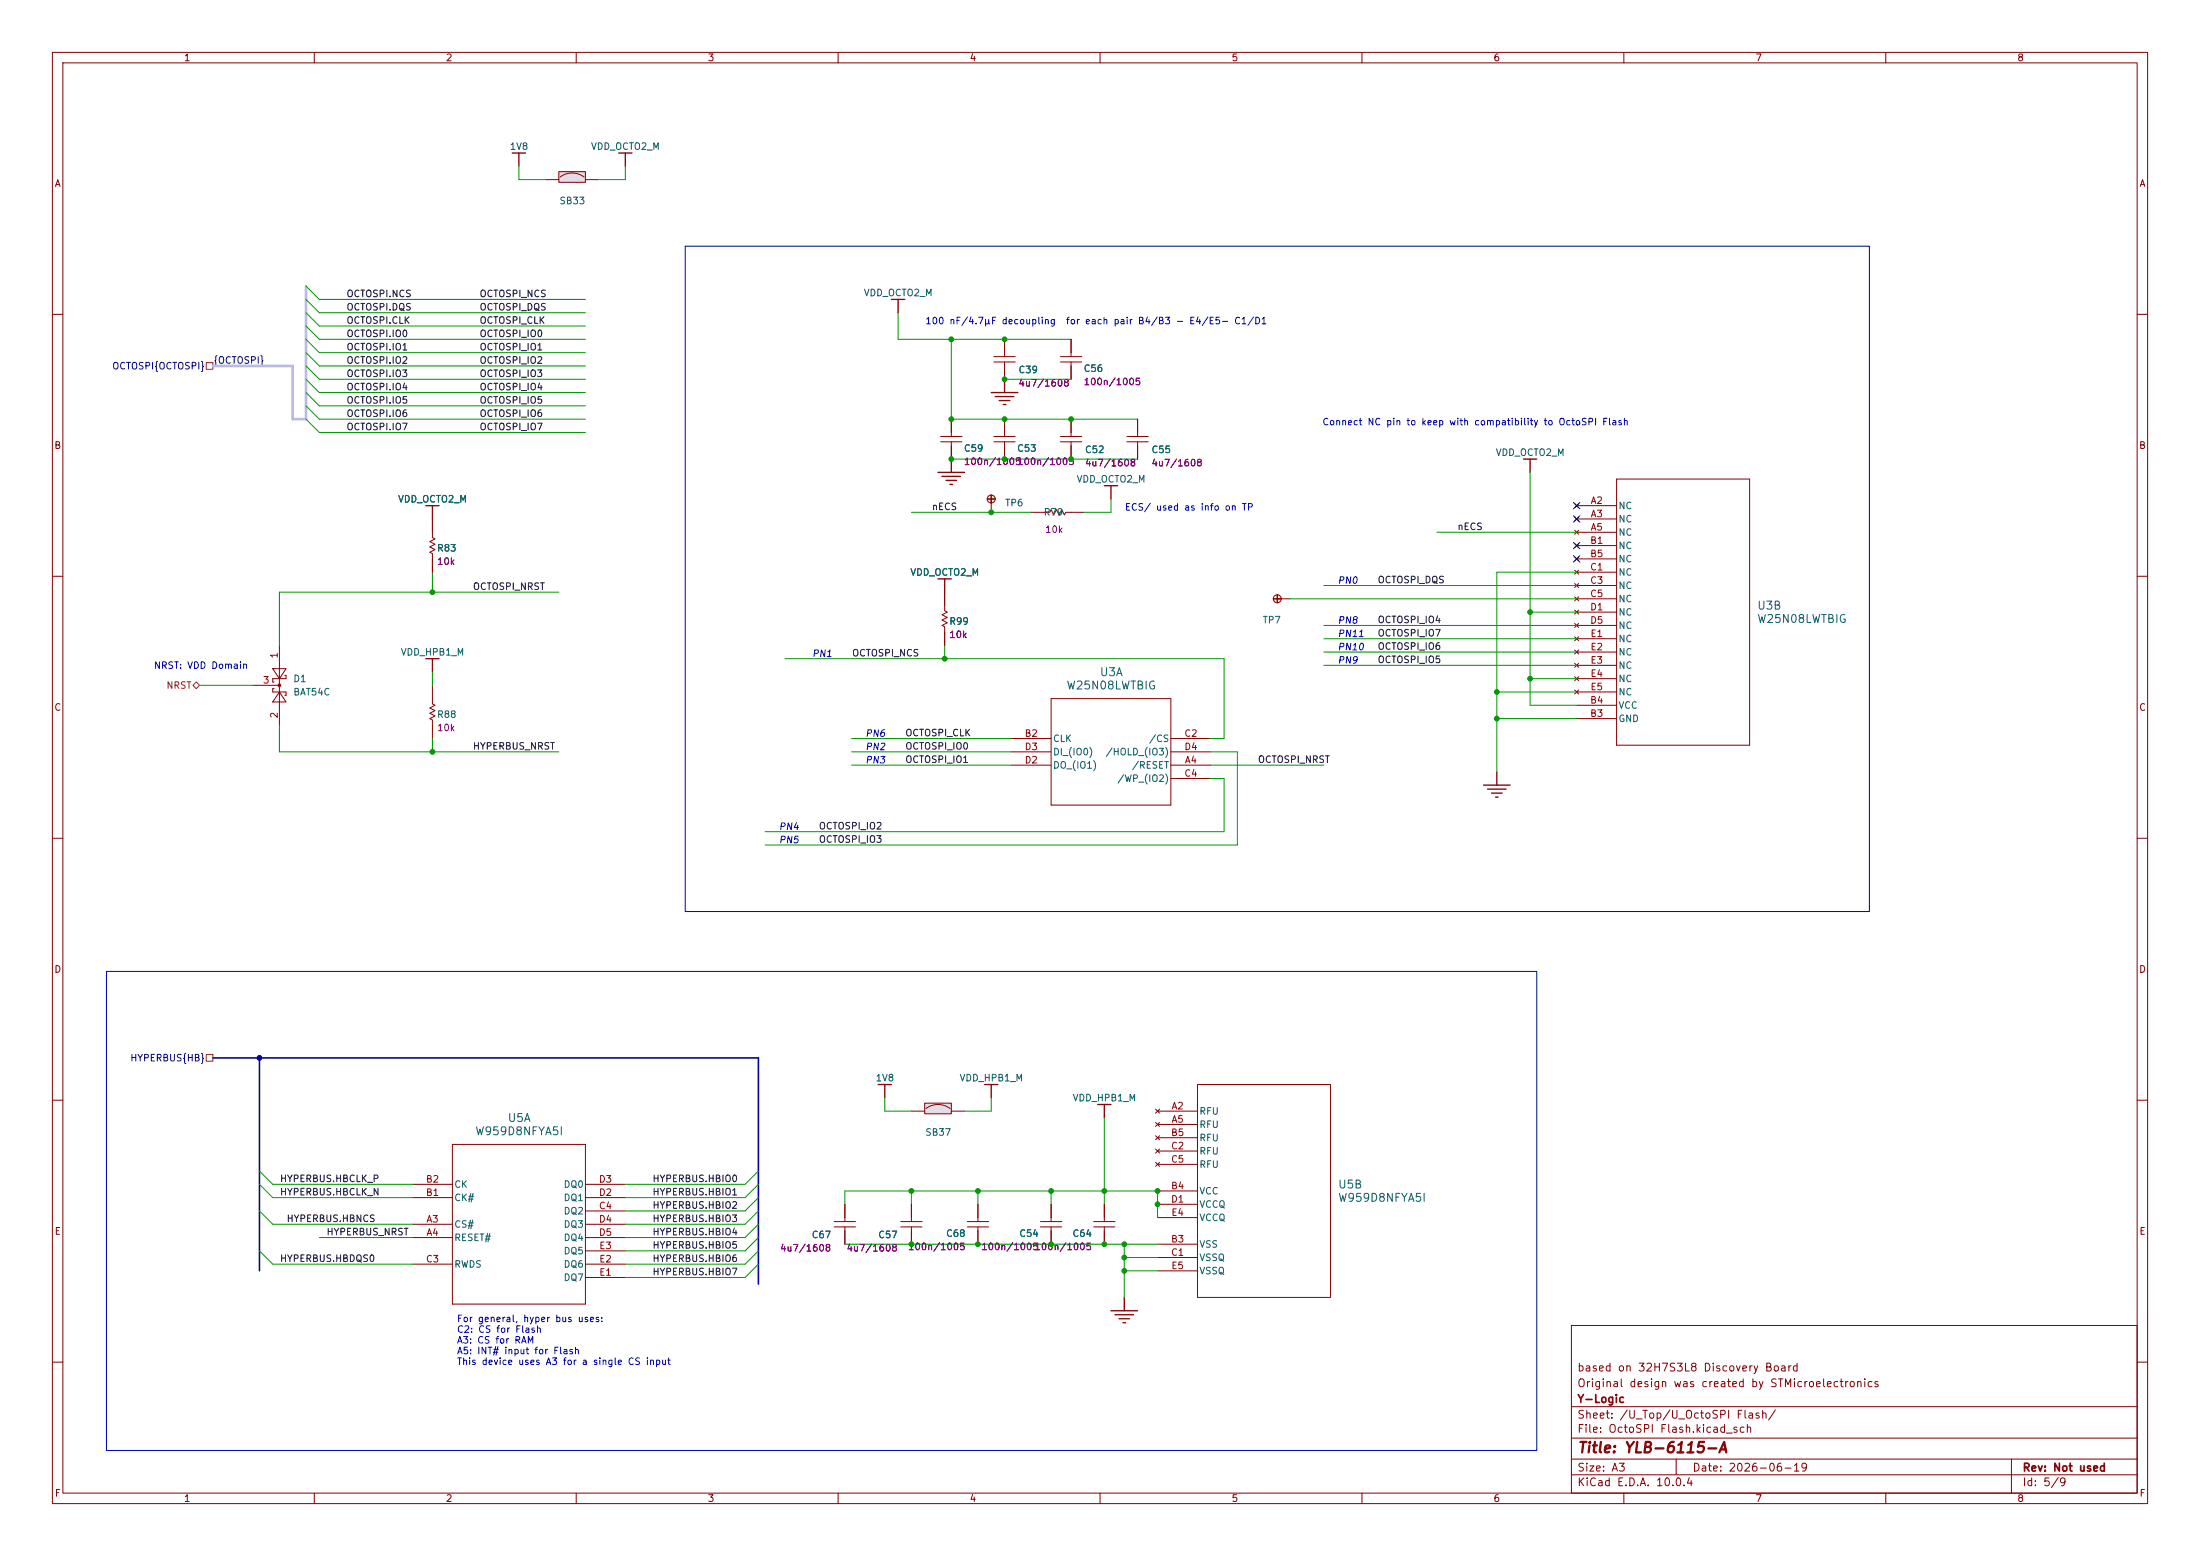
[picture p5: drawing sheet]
<svg xmlns="http://www.w3.org/2000/svg" width="420mm" height="297mm" viewBox="0 0 420 297" stroke-linecap="round" stroke-linejoin="round" font-family="sans-serif">
<g fill="none" stroke="#840000" stroke-width=".19">
<path d="M10 10h400v277h-400zM12 12h396v273h-396zM60 10v2M110 10v2M160 10v2M210 10v2M260 10v2M310 10v2M360 10v2M10 60h2M408 60h2M10 110h2"/>
<path d="M180.3 113v3.6l.5 .2-1 .5 1 .6-1 .5 1 .5-1 .5 .5 .2v3.6M408 110h2M10 160h2M408 160h2M10 210h2M86.4 218.4h25.4v30.5h-25.4zM408 210h2M78.7 233.7h7.7M78.7 236.2h7.7M78.7 228.6h7.7M78.7 226.1h7.7M111.8 233.7h7.6"/>
<path d="M111.8 236.2h7.6M111.8 228.6h7.6M111.8 226.1h7.6M111.8 231.1h7.6M111.8 238.8h7.6M184.7 234.2h4M184.7 233.2h4M186.7 229.9v3.3M186.7 234.2v3.3M198.6 234.2h4.1M198.6 233.2h4.1M200.7 229.9v3.3"/>
<path d="M200.7 234.2v3.3M208.8 234.2h4.1M208.8 233.2h4.1M210.8 229.9v3.3M210.8 234.2v3.3M78.7 241.3h7.7M111.8 241.3h7.6M111.8 243.8h7.6M300 253h108v32h-108zM10 260h2M300 278.5h108M300 274.5h108"/>
<path d="M300 268.5h108M320 278.5v3M384 278.5v6.5M408 260h2M60 285v2M110 285v2M160 285v2M210 285v2M260 285v2M300 281.5h108M310 285v2M360 285v2"/>
</g>
<g fill="none" stroke="#840000" stroke-width=".25">
<path d="M189.2 74.9h5.1M190 75.7h3.5M190.8 76.5h2M191.5 77.2h.5M191.8 72.4v2.5M179.1 90.2h5M179.8 90.9h3.6M180.6 91.7h2M181.4 92.5h.5M181.6 87.6v2.6M179.1 110.5h2.5M180.3 110.5v2.5"/>
<path d="M167.6 207h2.6M168.9 207v2.6M188 207h2.5M189.2 207v2.6M209.5 210.8h2.6M210.8 210.8v2.6"/>
</g>
<path d="M176.5 210.6h5.1v2h-5.1z" fill="#e0e0e0"/>
<path d="M174 212.1h2.5M176.8 211.6a3.8 3.8 0 0 1 4.6 0M181.6 212.1h2.5" fill="none" stroke="#840000" stroke-width=".19"/>
<path d="M176.5 210.6h5.1v2h-5.1z" fill="none" stroke="#800000" stroke-width=".19"/>
<path d="M97.8 29.2h2.5M99.1 29.2v2.6M118.1 29.2h2.5M119.4 29.2v2.6" fill="none" stroke="#840000" stroke-width=".25"/>
<path d="M106.7 32.8h5.1v2h-5.1z" fill="#e0e0e0"/>
<g fill="none" stroke="#840000" stroke-width=".19">
<path d="M104.1 34.3h2.6M106.9 33.8a3.8 3.8 0 0 1 4.6 0M111.8 34.3h2.5M82.5 99.1v3.5l.6 .3-1.1 .5 1.1 .5-1.1 .5 1.1 .5-1.1 .5 .5 .3v3.5M48.3 130.8h5M52.1 127.6h2.5l-1.3 1.9zM52.3 131.4h-.2v.7h2.5v.6h-.2M53.3 132.1l1.3 1.9h-2.5zM53.3 123.2v15.2M54.4 128.9h.2v.6h-2.5v.7h.2M82.5 130.8v3.6l.6 .2-1.1 .5 1.1 .5-1.1 .5 1.1 .6-1.1 .5 .5 .2v3.6M159.3 234.2h4"/>
<path d="M159.3 233.2h4M161.3 229.9v3.3M161.3 234.2v3.3"/>
</g>
<path d="M106.7 32.8h5.1v2h-5.1z" fill="none" stroke="#800000" stroke-width=".19"/>
<circle cx="53.3" cy="130.8" r=".25" fill="#840000" stroke="#840000" stroke-width=".19"/>
<path d="M81.3 96.5h2.5M82.5 96.5v2.6M81.3 125.7h2.5M82.5 125.7v2.6" fill="none" stroke="#840000" stroke-width=".25"/>
<g fill="#ffffc2">
<path d="M243.8 114.3v.8z"/>
<path d="M243.8 114.3h.8z"/>
<path d="M243.8 113.5v1.6z"/>
<path d="M243.1 114.3h.7z"/>
</g>
<circle cx="243.8" cy="114.3" r=".76" fill="#ffffc2" stroke="#ffffc2" stroke-width=".19"/>
<g fill="#ffffc2">
<path d="M243.8 113.5v.8z"/>
<path d="M243.1 114.3h1.5z"/>
<path d="M243.1 114.3h.7z"/>
</g>
<g fill="none" stroke="#840000" stroke-width=".19">
<path d="M202.4 84.3h4.1M202.4 83.3h4.1M204.5 80v3.3M204.5 84.3v3.3M215.1 84.3h4.1M215.1 83.3h4.1M217.2 80v3.3M217.2 84.3v3.3M300.6 96.1l.8 .8M300.6 98.7l.8 .7M301 96.5h7.6M301 99.1h7.6"/>
<path d="M301.4 96.1l-.8 .8M301.4 98.7l-.8 .7M308.6 91.4h25.4v50.8h-25.4zM243.1 114.3h3.3M243.8 113.5v1.6M300.6 101.2l.8 .8M300.6 103.8l.8 .7M300.6 106.3l.8 .8M300.6 108.8l.8 .8M300.6 111.4l.8 .7M300.6 113.9l.8 .8M300.6 116.5l.8 .7"/>
<path d="M300.6 119l.8 .8M301 114.3h7.6M301 101.6h7.6M301 104.1h7.6M301 106.7h7.6M301 109.2h7.6M301 111.8h7.6M301 116.8h7.6M301 119.4h7.6M301.4 101.2l-.8 .8M301.4 103.8l-.8 .7M301.4 106.3l-.8 .8"/>
<path d="M301.4 108.8l-.8 .8M301.4 111.4l-.8 .7M301.4 113.9l-.8 .8M301.4 116.5l-.8 .7M301.4 119l-.8 .8M300.6 121.5l.8 .8M300.6 124.1l.8 .7M300.6 126.6l.8 .8M300.6 129.2l.8 .7M300.6 131.7l.8 .8M301 137.2h7.6M301 134.6h7.6"/>
<path d="M301 121.9h7.6M301 124.5h7.6M301 127h7.6M301 129.5h7.6M301 132.1h7.6M301.4 121.5l-.8 .8M301.4 124.1l-.8 .7M301.4 126.6l-.8 .8M301.4 129.2l-.8 .7M301.4 131.7l-.8 .8M172 234.2h4M172 233.2h4"/>
<path d="M174 229.9v3.3M174 234.2v3.3"/>
<circle cx="243.8" cy="114.3" r=".76"/>
</g>
<g fill="none" stroke="#840000" stroke-width=".25">
<path d="M210.8 92.7h2.6M212.1 92.7v2.6M290.8 87.6h2.6M292.1 87.6v2.6M283.2 149.9h5.1M284 150.6h3.5M284.7 151.4h2.1M285.5 152.1h.5M285.7 147.3v2.6M212.1 250.2h5.1M212.9 251h3.5M213.6 251.7h2"/>
<path d="M214.4 252.5h.5M214.6 247.6v2.6"/>
</g>
<g fill="#ffffc2">
<path d="M189.2 95.3h.8z"/>
<path d="M188.5 95.3h1.5z"/>
<path d="M189.2 95.3v.7z"/>
<path d="M189.2 94.5v1.5z"/>
<path d="M189.2 94.5v.8z"/>
</g>
<circle cx="189.2" cy="95.2" r=".76" fill="#ffffc2" stroke="#ffffc2" stroke-width=".19"/>
<g fill="#ffffc2">
<path d="M188.5 95.3h.7z"/>
<path d="M189.2 94.5v.8z"/>
</g>
<g fill="none" stroke="#840000" stroke-width=".19">
<path d="M189.7 69.1h4.1M189.7 68.1h4.1M191.8 64.8v3.3M191.8 69.1v3.3M202.4 69.1h4.1M202.4 68.1h4.1M204.5 64.8v3.3M204.5 69.1v3.3M82.5 99.1v2.5M179.6 84.3h4M179.6 83.3h4M181.6 80v3.3"/>
<path d="M181.6 84.3v3.3M188.5 95.3h1.5M189.2 94.5v3.3M189.7 84.3h4.1M189.7 83.3h4.1M191.8 80v3.3M191.8 84.3v3.3M196.8 97.8h3.6l.3-.5 .5 1 .5-1 .5 1 .5-1 .5 1 .3-.5h3.5M204.5 80v2.6M204.5 85.1v2.5M217.2 80v2.6M217.2 85.1v2.5"/>
<path d="M82.5 106.7v2.5M180.3 113v2.6M180.3 120.7v2.5M200.7 133.4h22.8v20.3h-22.8zM193 146.1h7.7M193 141h7.7M193 143.5h7.7M223.5 146.1h7.6M223.5 141h7.6M223.5 148.6h7.6M223.5 143.5h7.6M220.6 211.7l.8 .8"/>
<path d="M220.6 214.2l.8 .8M220.6 216.8l.8 .8M220.6 219.3l.8 .8M221 212.1h7.6M221 214.6h7.6M221 217.2h7.6M221 219.7h7.6M221.4 211.7l-.8 .8M221.4 214.2l-.8 .8M221.4 216.8l-.8 .8M221.4 219.3l-.8 .8M228.6 207h25.4v40.6h-25.4z"/>
<path d="M161.3 229.9v2.5M161.3 234.9v2.6M174 229.9v2.5M174 234.9v2.6M186.7 229.9v2.5M186.7 234.9v2.6M200.7 229.9v2.5M200.7 234.9v2.6M210.8 229.9v2.5M210.8 234.9v2.6M220.6 221.9l.8 .7M221 237.5h7.6"/>
<path d="M221 227.3h7.6M221 222.2h7.6M221 229.9h7.6M221 232.4h7.6M221.4 221.9l-.8 .7M221 240h7.6M221 242.6h7.6"/>
<circle cx="189.2" cy="95.2" r=".76"/>
</g>
<path d="M170.2 57.2h2.5M171.4 57.2v2.5" fill="none" stroke="#840000" stroke-width=".25"/>
<path d="M39.4 69.2h1.2v1.3h-1.2zM36.8 130.8l.7-.6 .6 .6-.6 .6zM39.4 201.3h1.2v1.3h-1.2z" fill="none" stroke="#725600" stroke-width=".19"/>
<path d="M58.4 54.6v25.4h-2.5v-10.1h-15.3" fill="none" stroke="#adbce7" stroke-width=".51"/>
<path d="M40.6 201.9h104.2v43.2M49.5 201.9v40.7" fill="none" stroke="#000084" stroke-width=".3"/>
<g fill="none" stroke="#009600" stroke-width=".19">
<path d="M99.1 31.8v2.5h5M119.4 31.8v2.5h-5.1M58.4 54.6l2.6 2.6h50.8M58.4 57.2l2.6 2.5h50.8M58.4 59.7l2.6 2.5h50.8M171.4 59.7v5.1h33.1M58.4 74.9l2.6 2.6h50.8M58.4 77.5l2.6 2.5h50.8M58.4 62.2l2.6 2.6h50.8M58.4 69.9l2.6 2.5h50.8M58.4 64.8l2.6 2.5h50.8M58.4 72.4l2.6 2.5h50.8"/>
<path d="M58.4 67.3l2.6 2.6h50.8M181.6 64.8v15.2h35.6M191.8 72.4h12.7M58.4 80l2.6 2.6h50.8M174 97.8h22.8M181.6 87.6h35.6M212.1 95.3v2.5h-5.1M292.1 90.2v44.4h8.9M82.5 109.2v3.8M106.7 113h-53.4v10.2M246.4 114.3h54.6M252.7 119.4h48.3"/>
<path d="M252.7 111.8h48.3M274.3 101.6h26.7M292.1 116.8h8.9M301 109.2h-15.3v38.1M38.1 130.8h10.2M53.3 138.4v5.1h53.4M82.5 128.3v2.5M149.9 125.7h83.8v15.3h-2.6M180.3 123.2v2.5M252.7 127h48.3M252.7 124.5h48.3M252.7 121.9h48.3"/>
<path d="M285.7 137.2h15.3M285.7 132.1h15.3M292.1 129.5h8.9M82.5 141v2.5M162.6 143.5h30.4M162.6 141h30.4M162.6 146.1h30.4M231.1 143.5h5.1v17.8h-90.2M231.1 148.6h2.6v10.2h-87.7M231.1 146.1h21.6M168.9 209.6v2.5h5.1M189.2 209.6v2.5h-5.1"/>
<path d="M210.8 213.4v16.5M49.5 226.1l2.6 2.5h26.6M49.5 223.5l2.6 2.6h26.6M49.5 231.1l2.6 2.6h26.6M49.5 238.8l2.6 2.5h26.6M61 236.2h17.7M144.8 226.1l-2.6 2.5h-22.8M144.8 223.5l-2.6 2.6h-22.8M144.8 233.7l-2.6 2.5h-22.8M144.8 231.1l-2.6 2.6h-22.8M144.8 236.2l-2.6 2.6h-22.8M144.8 238.8l-2.6 2.5h-22.8"/>
<path d="M144.8 228.6l-2.6 2.5h-22.8M161.3 237.5h59.7M161.3 229.9v-2.6h59.7v5.1M174 227.3v2.6M186.7 227.3v2.6M200.7 227.3v2.6M214.6 237.5v10.1M144.8 241.3l-2.6 2.5h-22.8M214.6 242.6h6.4M214.6 240h6.4"/>
</g>
<path d="M300.4 95.9l1.2 1.2M300.4 98.5l1.2 1.2M301.6 95.9l-1.2 1.2M301.6 98.5l-1.2 1.2M300.4 103.5l1.2 1.2M300.4 106.1l1.2 1.2M301.6 103.5l-1.2 1.2M301.6 106.1l-1.2 1.2" fill="none" stroke="#000084" stroke-width=".19"/>
<path d="M130.8 47h226.1v127h-226.1zM20.3 185.4h273.1v91.5h-273.1z" fill="none" stroke="#0000c2" stroke-width=".19"/>
<g fill="#009600" stroke="#009600" stroke-width=".19">
<circle cx="292.1" cy="129.5" r=".46"/>
<circle cx="292.1" cy="116.8" r=".46"/>
<circle cx="285.7" cy="137.2" r=".46"/>
<circle cx="285.7" cy="132.1" r=".46"/>
<circle cx="204.5" cy="80" r=".46"/>
<circle cx="181.6" cy="80" r=".46"/>
<circle cx="191.8" cy="72.4" r=".46"/>
<circle cx="191.8" cy="80" r=".46"/>
<circle cx="181.6" cy="64.8" r=".46"/>
<circle cx="191.8" cy="64.8" r=".46"/>
<circle cx="204.5" cy="87.6" r=".46"/>
<circle cx="191.8" cy="87.6" r=".46"/>
<circle cx="189.2" cy="97.8" r=".46"/>
<circle cx="180.3" cy="125.7" r=".46"/>
<circle cx="181.6" cy="87.6" r=".46"/>
<circle cx="214.6" cy="237.5" r=".46"/>
<circle cx="210.8" cy="237.5" r=".46"/>
<circle cx="214.6" cy="240" r=".46"/>
<circle cx="210.8" cy="227.3" r=".46"/>
<circle cx="221" cy="227.3" r=".46"/>
<circle cx="221" cy="229.9" r=".46"/>
<circle cx="82.5" cy="113" r=".46"/>
<circle cx="82.5" cy="143.5" r=".46"/>
<circle cx="174" cy="237.5" r=".46"/>
<circle cx="174" cy="227.3" r=".46"/>
<circle cx="214.6" cy="242.6" r=".46"/>
<circle cx="200.7" cy="227.3" r=".46"/>
<circle cx="200.7" cy="237.5" r=".46"/>
<circle cx="186.7" cy="227.3" r=".46"/>
<circle cx="186.7" cy="237.5" r=".46"/>
</g>
<circle cx="49.5" cy="201.9" r=".46" fill="#000084" stroke="#000084" stroke-width=".19"/>
<text font-size="2" fill="#840000" x="301" y="277.8">Title: YLB-6115-A</text>
<g font-size="1.5" fill="#006464">
<text x="335.3" y="119.3">W25N08LWTBIG</text>
<text x="335.3" y="116.7">U3B</text>
<text x="203.5" y="132">W25N08LWTBIG</text>
<text x="209.8" y="129.4">U3A</text>
<text x="96.8" y="214.5">U5A</text>
<text x="90.6" y="217.1">W959D8NFYA5I</text>
<text x="255.3" y="227.2">U5B</text>
<text x="255.3" y="229.8">W959D8NFYA5I</text>
</g>
<g font-size="1.5" fill="#840000">
<text x="301" y="262.1">based on 32H7S3L8 Discovery Board</text>
<text x="301" y="268.1">Y-Logic</text>
<text x="301" y="265.1">Original design was created by STMicroelectronics</text>
<text x="301" y="273.8">File: OctoSPI Flash.kicad_sch</text>
<text x="301" y="271.1">Sheet: /U_Top/U_OctoSPI Flash/</text>
<text x="301" y="281.2">Size: A3</text>
<text x="323" y="281.2">Date: 2026-06-19</text>
<text x="386" y="281.2">Rev: Not used</text>
<text x="301" y="284">KiCad E.D.A. 10.0.4</text>
<text x="386" y="284">Id: 5/9</text>
</g>
<g font-size="1.3" fill="#840000">
<text x="35" y="12">1</text>
<text x="85" y="12">2</text>
<text x="135" y="12">3</text>
<text x="185" y="12">4</text>
<text x="235" y="12">5</text>
<text x="285" y="12">6</text>
<text x="335" y="12">7</text>
<text x="385" y="12">8</text>
<text x="10.3" y="36">A</text>
<text x="408.3" y="36">A</text>
<text x="10.3" y="86">B</text>
<text x="408.2" y="86">B</text>
<text x="10.3" y="136">C</text>
<text x="408.2" y="136">C</text>
<text x="10.3" y="186">D</text>
<text x="408.2" y="186">D</text>
<text x="10.3" y="236">E</text>
<text x="408.3" y="236">E</text>
<text x="10.3" y="286">F</text>
<text x="35" y="287">1</text>
<text x="85" y="287">2</text>
<text x="135" y="287">3</text>
<text x="185" y="287">4</text>
<text x="235" y="287">5</text>
<text x="285" y="287">6</text>
<text x="335" y="287">7</text>
<text x="385" y="287">8</text>
<text x="408.3" y="286">F</text>
</g>
<g font-size="1.3" fill="#006464">
<text x="97.2" y="28.9">1V8</text>
<text x="112.7" y="28.9">VDD_OCTO2_M</text>
<text x="106.7" y="39.3">SB33</text>
<text x="164.8" y="56.9">VDD_OCTO2_M</text>
<text x="194.3" y="71.5">C39</text>
<text x="206.8" y="71.3">C56</text>
<text x="183.9" y="86.5">C59</text>
<text x="194.1" y="86.5">C53</text>
<text x="207" y="86.8">C52</text>
<text x="219.7" y="86.8">C55</text>
<text x="285.4" y="87.3">VDD_OCTO2_M</text>
<text x="205.4" y="92.4">VDD_OCTO2_M</text>
<text x="75.9" y="96.2">VDD_OCTO2_M</text>
<text x="191.8" y="96.9">TP6</text>
<text x="199.1" y="98.7">R79</text>
<text x="308.9" y="97.5">NC</text>
<text x="308.9" y="100">NC</text>
<text x="83.3" y="105.6">R83</text>
<text x="308.9" y="102.6">NC</text>
<text x="308.9" y="105.1">NC</text>
<text x="308.9" y="107.7">NC</text>
<text x="173.7" y="110.2">VDD_OCTO2_M</text>
<text x="308.9" y="110.2">NC</text>
<text x="308.9" y="112.7">NC</text>
<text x="181.1" y="119.6">R99</text>
<text x="240.9" y="119.3">TP7</text>
<text x="308.9" y="115.3">NC</text>
<text x="308.9" y="117.8">NC</text>
<text x="76.4" y="125.4">VDD_HPB1_M</text>
<text x="308.9" y="120.4">NC</text>
<text x="308.9" y="122.9">NC</text>
<text x="308.9" y="125.4">NC</text>
<text x="55.9" y="130.5">D1</text>
<text x="308.9" y="128">NC</text>
<text x="308.9" y="130.5">NC</text>
<text x="55.9" y="133.1">BAT54C</text>
<text x="83.3" y="137.3">R88</text>
<text x="308.9" y="135.6">VCC</text>
<text x="308.9" y="133.1">NC</text>
<text x="200.9" y="141.9">CLK</text>
<text x="219.3" y="141.9">/CS</text>
<text x="308.9" y="138.1">GND</text>
<text x="200.9" y="147">DO_(IO1)</text>
<text x="200.9" y="144.5">DI_(IO0)</text>
<text x="211" y="144.5">/HOLD_(IO3)</text>
<text x="213.2" y="149.6">/WP_(IO2)</text>
<text x="216" y="147">/RESET</text>
<text x="167.1" y="206.7">1V8</text>
<text x="183.1" y="206.7">VDD_HPB1_M</text>
<text x="204.7" y="210.5">VDD_HPB1_M</text>
<text x="228.9" y="213.1">RFU</text>
<text x="228.9" y="215.6">RFU</text>
<text x="176.5" y="217.1">SB37</text>
<text x="228.9" y="218.1">RFU</text>
<text x="228.9" y="220.7">RFU</text>
<text x="86.6" y="227">CK</text>
<text x="107.5" y="227">DQ0</text>
<text x="228.9" y="223.2">RFU</text>
<text x="86.6" y="229.6">CK#</text>
<text x="107.5" y="232.1">DQ2</text>
<text x="107.5" y="229.6">DQ1</text>
<text x="228.9" y="228.3">VCC</text>
<text x="228.9" y="230.8">VCCQ</text>
<text x="228.9" y="233.4">VCCQ</text>
<text x="86.6" y="234.7">CS#</text>
<text x="86.6" y="237.2">RESET#</text>
<text x="107.5" y="234.7">DQ3</text>
<text x="107.5" y="237.2">DQ4</text>
<text x="107.5" y="239.7">DQ5</text>
<text x="154.8" y="236.6">C67</text>
<text x="167.5" y="236.6">C57</text>
<text x="180.5" y="236.4">C68</text>
<text x="194.5" y="236.4">C54</text>
<text x="204.6" y="236.4">C64</text>
<text x="228.9" y="238.5">VSS</text>
<text x="86.6" y="242.3">RWDS</text>
<text x="107.5" y="244.8">DQ7</text>
<text x="107.5" y="242.3">DQ6</text>
<text x="228.9" y="241">VSSQ</text>
<text x="228.9" y="243.5">VSSQ</text>
</g>
<g font-size="1.3" fill="#0f0f0f">
<text x="66" y="59.6">OCTOSPI.DQS</text>
<text x="66" y="57">OCTOSPI.NCS</text>
<text x="91.4" y="57">OCTOSPI_NCS</text>
<text x="91.4" y="59.6">OCTOSPI_DQS</text>
<text x="66" y="62.1">OCTOSPI.CLK</text>
<text x="66" y="64.6">OCTOSPI.IO0</text>
<text x="91.4" y="64.6">OCTOSPI_IO0</text>
<text x="91.4" y="62.1">OCTOSPI_CLK</text>
<text x="66" y="67.2">OCTOSPI.IO1</text>
<text x="66" y="69.7">OCTOSPI.IO2</text>
<text x="91.4" y="69.7">OCTOSPI_IO2</text>
<text x="91.4" y="67.2">OCTOSPI_IO1</text>
<text x="66" y="74.8">OCTOSPI.IO4</text>
<text x="66" y="72.3">OCTOSPI.IO3</text>
<text x="66" y="77.3">OCTOSPI.IO5</text>
<text x="91.4" y="72.3">OCTOSPI_IO3</text>
<text x="91.4" y="77.3">OCTOSPI_IO5</text>
<text x="91.4" y="74.8">OCTOSPI_IO4</text>
<text x="66" y="82.4">OCTOSPI.IO7</text>
<text x="66" y="79.9">OCTOSPI.IO6</text>
<text x="91.4" y="79.9">OCTOSPI_IO6</text>
<text x="91.4" y="82.4">OCTOSPI_IO7</text>
<text x="177.8" y="97.7">nECS</text>
<text x="278.1" y="101.5">nECS</text>
<text x="90.2" y="112.9">OCTOSPI_NRST</text>
<text x="262.9" y="111.6">OCTOSPI_DQS</text>
<text x="262.9" y="119.3">OCTOSPI_IO4</text>
<text x="162.6" y="125.6">OCTOSPI_NCS</text>
<text x="262.9" y="121.8">OCTOSPI_IO7</text>
<text x="262.9" y="124.3">OCTOSPI_IO6</text>
<text x="262.9" y="126.9">OCTOSPI_IO5</text>
<text x="90.2" y="143.4">HYPERBUS_NRST</text>
<text x="172.7" y="143.4">OCTOSPI_IO0</text>
<text x="172.7" y="140.8">OCTOSPI_CLK</text>
<text x="172.7" y="145.9">OCTOSPI_IO1</text>
<text x="240" y="145.9">OCTOSPI_NRST</text>
<text x="156.2" y="161.2">OCTOSPI_IO3</text>
<text x="156.2" y="158.6">OCTOSPI_IO2</text>
<text x="53.3" y="225.9">HYPERBUS.HBCLK_P</text>
<text x="124.5" y="225.9">HYPERBUS.HBIO0</text>
<text x="53.3" y="228.5">HYPERBUS.HBCLK_N</text>
<text x="54.6" y="233.6">HYPERBUS.HBNCS</text>
<text x="124.5" y="231">HYPERBUS.HBIO2</text>
<text x="124.5" y="228.5">HYPERBUS.HBIO1</text>
<text x="124.5" y="233.6">HYPERBUS.HBIO3</text>
<text x="62.2" y="236.1">HYPERBUS_NRST</text>
<text x="124.5" y="238.6">HYPERBUS.HBIO5</text>
<text x="124.5" y="236.1">HYPERBUS.HBIO4</text>
<text x="53.3" y="241.2">HYPERBUS.HBDQS0</text>
<text x="124.5" y="243.7">HYPERBUS.HBIO7</text>
<text x="124.5" y="241.2">HYPERBUS.HBIO6</text>
</g>
<g font-size="1.3" fill="#0000c2">
<text x="176.5" y="62.2">100 nF/4.7µF decoupling</text>
<text x="203.4" y="62.2">for each pair B4/B3 - E4/E5- C1/D1</text>
<text x="252.3" y="81.5">Connect NC pin to keep with compatibility to OctoSPI Flash</text>
<text x="214.6" y="97.8">ECS/ used as info on TP</text>
<text x="255.2" y="111.7">PN0</text>
<text x="255.2" y="119.4">PN8</text>
<text x="154.9" y="125.7">PN1</text>
<text x="255.2" y="121.9">PN11</text>
<text x="255.2" y="124.4">PN10</text>
<text x="29.3" y="128">NRST: VDD Domain</text>
<text x="255.2" y="127">PN9</text>
<text x="165.1" y="140.9">PN6</text>
<text x="165.1" y="143.5">PN2</text>
<text x="165.1" y="146">PN3</text>
<text x="148.6" y="158.7">PN4</text>
<text x="148.6" y="161.3">PN5</text>
<text x="87.1" y="252.7">For general, hyper bus uses:</text>
<text x="87.1" y="254.7">C2: CS for Flash</text>
<text x="87.1" y="256.8">A3: CS for RAM</text>
<text x="87.1" y="258.8">A5: INT# input for Flash</text>
<text x="87.1" y="260.8">This device uses A3 for a single CS input</text>
</g>
<g font-size="1.3" fill="#000084">
<text x="21.3" y="70.8">OCTOSPI{OCTOSPI}</text>
<text x="40.6" y="69.7">{OCTOSPI}</text>
<text x="24.8" y="202.9">HYPERBUS{HB}</text>
</g>
<g font-size="1.3" fill="#840084">
<text x="194.3" y="74.1">4u7/1608</text>
<text x="206.8" y="73.8">100n/1005</text>
<text x="183.9" y="89.1">100n/1005</text>
<text x="194.1" y="89.1">100n/1005</text>
<text x="207" y="89.3">4u7/1608</text>
<text x="219.7" y="89.3">4u7/1608</text>
<text x="199.4" y="102">10k</text>
<text x="83.3" y="108.1">10k</text>
<text x="181.1" y="122.1">10k</text>
<text x="83.3" y="139.9">10k</text>
<text x="148.8" y="239.2">4u7/1608</text>
<text x="161.5" y="239.2">4u7/1608</text>
<text x="173.2" y="238.9">100n/1005</text>
<text x="187.2" y="238.9">100n/1005</text>
<text x="197.4" y="238.9">100n/1005</text>
</g>
<g font-size="1.3" fill="#a90000">
<text x="303.5" y="96.5">A2</text>
<text x="303.5" y="99">A3</text>
<text x="303.5" y="101.6">A5</text>
<text x="303.5" y="104.1">B1</text>
<text x="303.5" y="106.7">B5</text>
<text x="303.5" y="109.2">C1</text>
<text x="303.5" y="111.7">C3</text>
<text x="303.5" y="114.3">C5</text>
<text x="303.5" y="116.8">D1</text>
<text x="303.5" y="119.4">D5</text>
<text x="53.3" y="125.8" transform="rotate(-90 53.3 125.8)">1</text>
<text x="303.5" y="121.9">E1</text>
<text x="303.5" y="124.4">E2</text>
<text x="50.1" y="130.8">3</text>
<text x="303.5" y="127">E3</text>
<text x="303.5" y="129.5">E4</text>
<text x="53.3" y="137.2" transform="rotate(-90 53.3 137.2)">2</text>
<text x="303.5" y="137.1">B3</text>
<text x="303.5" y="134.6">B4</text>
<text x="303.5" y="132.1">E5</text>
<text x="195.5" y="140.9">B2</text>
<text x="195.5" y="143.5">D3</text>
<text x="226" y="140.9">C2</text>
<text x="226" y="143.5">D4</text>
<text x="195.5" y="146">D2</text>
<text x="226" y="148.6">C4</text>
<text x="226.1" y="146">A4</text>
<text x="223.5" y="212.1">A2</text>
<text x="223.5" y="214.6">A5</text>
<text x="223.4" y="217.1">B5</text>
<text x="223.4" y="219.7">C2</text>
<text x="81.2" y="226">B2</text>
<text x="114.2" y="226">D3</text>
<text x="223.4" y="227.3">B4</text>
<text x="223.4" y="222.2">C5</text>
<text x="81.2" y="228.6">B1</text>
<text x="81.3" y="233.7">A3</text>
<text x="114.2" y="231.1">C4</text>
<text x="114.2" y="228.6">D2</text>
<text x="114.2" y="233.7">D4</text>
<text x="223.4" y="229.8">D1</text>
<text x="223.5" y="232.4">E4</text>
<text x="81.3" y="236.2">A4</text>
<text x="114.2" y="236.2">D5</text>
<text x="114.3" y="238.7">E3</text>
<text x="223.4" y="237.5">B3</text>
<text x="81.2" y="241.3">C3</text>
<text x="114.3" y="243.8">E1</text>
<text x="114.3" y="241.3">E2</text>
<text x="223.4" y="240">C1</text>
<text x="223.5" y="242.5">E5</text>
</g>
<text font-size="1.3" fill="#725600" x="31.7" y="131.8">NRST</text>
</svg>
